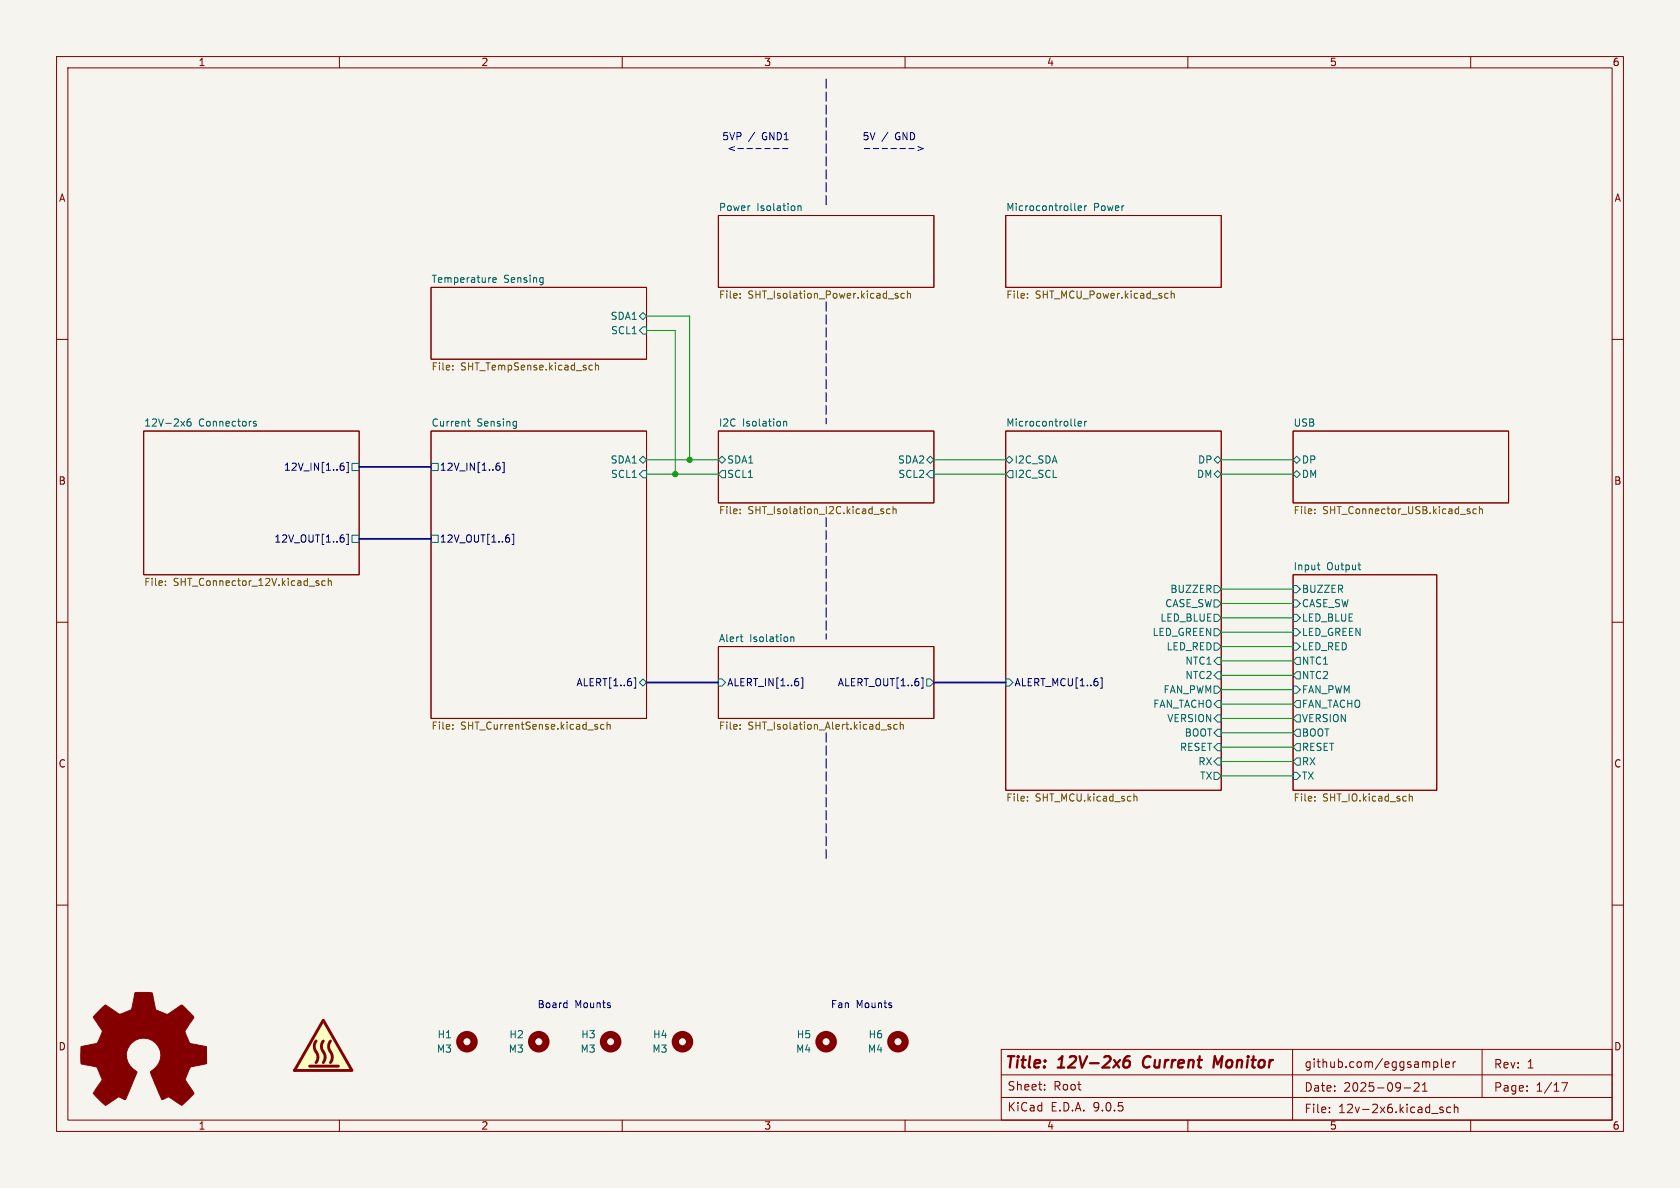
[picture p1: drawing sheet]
<svg xmlns="http://www.w3.org/2000/svg" width="297mm" height="210mm" viewBox="0 0 297 210" stroke-linecap="round" stroke-linejoin="round" font-family="sans-serif">
<path d="M0 0h297v210h-297z" fill="#f5f4ef" stroke="#f5f4ef" stroke-width=".18"/>
<g fill="none" stroke="#840000" stroke-width=".18">
<path d="M10 10h277v190h-277zM12 12h273v186h-273zM60 10v2M110 10v2M160 10v2M210 10v2M260 10v2M127 38.1h38.1v12.7h-38.1zM177.8 38.1h38.1v12.7h-38.1zM76.2 50.8h38.1v12.7h-38.1zM10 60h2M25.4 76.2h38.1v25.4h-38.1z"/>
<path d="M76.2 76.2h38.1v50.8h-38.1zM127 76.2h38.1v12.7h-38.1zM177.8 76.2h38.1v63.5h-38.1zM228.6 76.2h38.1v12.7h-38.1zM285 60h2M10 110h2M127 114.3h38.1v12.7h-38.1zM228.6 101.6h25.4v38.1h-25.4zM285 110h2M10 160h2M285 160h2M60 198v2"/>
<path d="M110 198v2M160 198v2M177 194h108M177 190h108M177 185.5h108v12.5h-108zM184.7 192.6v.1M184.7 191.8v.1M210 198v2M228.5 185.5v12.5M235 196.6v.1M235 195.8v.1M248.2 192.3h1.2"/>
<path d="M250 191.5l.6-.1 .2 .1 .1 .3-.9 1.1h.9M251.5 192.9h.8M251.5 191.8l.4-.4v1.5M253.5 187.7v1.5M253.5 187.8l.4-.1 .3 .3v.4l-.2 .2h-.5M254.8 187.2v1.3l.2 .2M255.1 195.8l-.4-.1-.2 .2 .1 .2 .5 .2v.3h-.6M255.5 188.2l.8-.2-.1-.2-.4-.1-.3 .2 .1 .7h.6M256.5 195.8l-.5-.1-.3 .3v.4l.2 .2h.6M256.9 187.7v1M257.1 195.8l.2-.1 .4 .1v.9M257.1 195.2v1.5"/>
<path d="M257.3 187.7l-.3 .1-.1 .2M260 198v2M262 185.5v8.5M270 192.8v.1M270 192v.1M276.1 191.4h1l-.6 1.5"/>
</g>
<path d="M198.7 187.7a.64 .64 0 0 1 1 0v.6a.66 .66 0 0 1-1 .3M199.7 186.7a.81 .81 0 0 0-.9 .5M202.3 187a1.27 1.27 0 0 0 0 1.6M216.1 186.7l-.8 1.4-.5-1.4-.3 2" fill="none" stroke="#840000" stroke-width=".4"/>
<g fill="none" stroke="#000084" stroke-width=".18">
<path d="M60.4 82.3h.2l.3 .3-.1 .4-.4 .1M60.5 94.6h.2M60.6 95l.3 .3v.3l-.3 .2M60.7 81.9h-.3M61.3 94.4h.3v1.9h-.3M61.3 81.7h.3v1.9h-.3M87.9 82.3h.3l.2 .3-.1 .4-.4 .1M88.3 81.9h-.4M88.8 81.7h.3v1.9h-.3M89.7 94.6h.3M89.9 95l.2 .3v.3l-.2 .2M90.5 94.4h.3v1.9h-.3"/>
<path d="M112.1 119.8h.3v1.9h-.3M141.6 119.8h.3v1.9h-.3M162.9 119.8h.3v1.9h-.3M194.5 119.8h.3v1.9h-.3"/>
</g>
<g fill="none" stroke="#006464" stroke-width=".18">
<path d="M141.1 36.4v.8M141.1 36.5l.2-.1h.3v.8M190 37l.2 .2M190.6 36.8l.6-.1-.1-.3h-.3l-.2 .2 .1 .6h.4M191.7 36.4v.8M192.1 36.4l-.4 .2M87.1 49.5l.6-.1v-.3h-.4l-.2 .2 .1 .6h.5M95.9 49.1h.1M96 49.1v1l-.1 .2M96 49.9h-.1M113 55.9l.7-.7 .6 .7-.6 .6zM113.7 57.8h.6v1.3h-.6l-.7-.7z"/>
<path d="M32 74.5l.6 .8M32.6 74.5l-.6 .8M33.7 74.1h-.4a.86 .86 0 0 0 0 1.2l.4-.1 .1-.4-.3-.3h-.2l-.2 .3M45.3 74.5h-.3l-.2 .2 .1 .1 .4 .2v.3h-.5M82.7 74.5h.4M82.8 74.1v1l.3 .2M91.2 74.5h.1M91.3 74.5v1l-.1 .2M91.3 75.3h-.1M138.5 74.6l.2-.1h.3l.1 .8M138.5 74.5v.8M190 75.1l.2 .2"/>
<path d="M190.6 74.9l.6-.1-.1-.3h-.3l-.2 .2 .1 .6h.4M191.7 74.5v.8M192.1 74.5l-.4 .2M62.2 81.9h1.3v1.3h-1.3zM62.2 94.6h1.3v1.3h-1.3zM76.2 94.6h1.3v1.3h-1.3zM76.2 81.9h1.3v1.3h-1.3zM113 81.3l.7-.7 .6 .7-.6 .6zM113.7 83.2h.6v1.3h-.6l-.7-.7zM127 81.3l.6-.7 .7 .7-.7 .6zM127.6 83.2h.7v1.3h-.7l-.6-.7zM163.8 81.3l.7-.7 .6 .7-.6 .6z"/>
<path d="M164.5 83.2h.6v1.3h-.6l-.7-.7zM177.8 81.3l.6-.7 .7 .7-.7 .6zM178.4 83.2h.7v1.3h-.7l-.6-.7zM214.6 81.3l.7-.7 .6 .7-.6 .6zM214.6 83.8l.7-.6 .6 .6-.6 .7zM228.6 81.3l.6-.7 .7 .7-.7 .6zM228.6 83.8l.6-.6 .7 .6-.7 .7zM232.9 99.9h.5M240.1 99.9h.5M130.8 112.6h.5M131.2 113.4h.1M139.8 112.7l.2-.1h.3v.8"/>
<path d="M139.8 112.6v.8M214.6 103.5h.7l.6 .6-.6 .7h-.7zM214.6 106h.7l.6 .7-.6 .6h-.7zM214.6 108.6h.7l.6 .6-.6 .7h-.7zM214.6 111.1h.7l.6 .7-.6 .6h-.7zM214.6 113.7h.7l.6 .6-.6 .6h-.7zM215.3 116.2h.6v1.3h-.6l-.7-.7zM215.3 118.7h.6v1.3h-.6l-.7-.6zM228.6 103.5h.6l.7 .6-.7 .7h-.6zM228.6 106h.6l.7 .7-.7 .6h-.6zM228.6 108.6h.6l.7 .6-.7 .7h-.6zM228.6 111.1h.6l.7 .7-.7 .6h-.6z"/>
<path d="M228.6 113.7h.6l.7 .6-.7 .6h-.6zM229.2 116.2h.7v1.3h-.7l-.6-.7zM229.2 118.7h.7v1.3h-.7l-.6-.6zM233.1 100.7h.3M240.4 100.7h.2M113 120.7l.7-.7 .6 .7-.6 .6zM127 120h.6l.7 .7-.7 .6h-.6zM163.8 120h.7l.6 .7-.6 .6h-.7zM177.8 120h.6l.7 .7-.7 .6h-.6zM214.6 121.3h.7l.6 .6-.6 .7h-.7zM214.6 136.5h.7l.6 .7-.6 .6h-.7zM215.3 126.4h.6v1.2h-.6l-.7-.6z"/>
<path d="M215.3 128.9h.6v1.3h-.6l-.7-.7zM215.3 131.4h.6v1.3h-.6l-.7-.6zM215.3 123.8h.6v1.3h-.6l-.7-.6zM215.3 134h.6v1.3h-.6l-.7-.7zM228.6 121.3h.6l.7 .6-.7 .7h-.6zM228.6 136.5h.6l.7 .7-.7 .6h-.6zM229.2 126.4h.7v1.2h-.7l-.6-.6zM229.2 128.9h.7v1.3h-.7l-.6-.7zM229.2 131.4h.7v1.3h-.7l-.6-.6zM229.2 123.8h.7v1.3h-.7l-.6-.6zM229.2 134h.7v1.3h-.7l-.6-.7z"/>
</g>
<g fill="none" stroke="#725600" stroke-width=".18">
<path d="M130.8 51.9v.1M130.8 52.6v.1M158.7 51.9h-.3l-.2 .1 .1 .2 .4 .1v.3h-.5M159.9 51.9h-.4l-.2 .2 .1 .5h.5M160.4 52l.2-.1h.3l.1 .8M160.4 51.4v1.3M181.6 52.6v.1M181.6 51.9v.1M206.4 51.9h.1M206.5 52.6l-.1 .1M207 52l.2-.1h.3l.1 .8M207 51.4v1.3"/>
<path d="M80 64.6v.1M80 65.3v.1M104.2 65.3h.5M104.2 64.6h.5M105.3 64.7l.1-.1h.4v.8M105.3 64.1v1.3M130.8 90v.1M130.8 90.7v.1M155.9 90.4h.3v.2l-.1 .2h-.3M155.9 90h.3M157.3 90h-.3l-.3 .2 .2 .5h.4M157.9 90.1l.2-.1h.3v.8"/>
<path d="M157.9 89.5v1.3M232.4 90v.1M232.4 90.7v.1M261 90h-.4l-.2 .2 .1 .5h.5M261.5 90.1l.2-.1h.3l.1 .8M261.5 89.5v1.3M29.2 103.4v.1M29.2 102.7v.1M56.2 103.1l.2 .2-.2 .2M56.2 102.7h.1M57.5 102.7h-.4l-.2 .2 .1 .5h.5M58 102.8l.2-.1h.3l.1 .8"/>
<path d="M58 102.2v1.3M80 128.8v.1M80 128.1v.1M106.8 128.1h-.4l-.2 .2 .1 .5h.5M107.3 128.2l.2-.1h.3l.1 .8M107.3 127.6v1.3M130.8 128.8v.1M130.8 128.1v.1M157.5 128.1h-.3l-.2 .1v.2l.5 .1v.3h-.5M158.6 128.1h-.4l-.2 .2 .1 .5h.5M159.2 128.2l.1-.1h.3l.1 .8M159.2 127.6v1.3"/>
<path d="M181.6 140.8v.1M181.6 141.5v.1M200.5 140.9l.1-.1h.3l.1 .8M200.5 140.3v1.3M232.4 141.5v.1M232.4 140.8v.1M249.1 140.3v1.3M249.1 140.9l.2-.1h.3l.1 .8"/>
</g>
<path d="M17.5 178.7l1.2-1.1 2.3 1.6a4.7 4.7 0 0 0 2.2-.7l.7-3h2.9a.92 .92 0 0 1 .3 1l.4 2 2.1 .8 2.4-1.6a.97 .97 0 0 1 .9 .6l1.4 1.5-1.6 2.4v.2l.2 .6 .7 1.5 2.9 .5v3l-2.8 .6-1 2.3 1.6 2.3-1.5 1.6a.81 .81 0 0 1-.8 .6l-2.2-1.5-1.2 .5-2-4.9a3.1 3.1 0 0 0 1.7-3.4 3.1 3.1 0 0 0-2.9-2.6 3.1 3.1 0 0 0-3 2.4 3.1 3.1 0 0 0 1.7 3.5l.1 .1-2 4.9-1.1-.5a3.5 3.5 0 0 0-1.6 1l-.9 .5-2-2a.93 .93 0 0 1 .4-.9l1.1-1.6-.9-2.1a3.7 3.7 0 0 0-1.9-.5l-1-.3v-2.9a.87 .87 0 0 1 .9-.3l2-.4 .6-1.4a.82 .82 0 0 0 .1-1.1l-1.4-2.1z" fill="#840000" stroke="#840000" stroke-width=".18"/>
<g fill="none" stroke="#840000" stroke-width="1.3">
<circle cx="82.5" cy="184.1" r="1.27"/>
<circle cx="95.2" cy="184.1" r="1.27"/>
<circle cx="107.9" cy="184.1" r="1.27"/>
<circle cx="120.6" cy="184.1" r="1.27"/>
<circle cx="146" cy="184.1" r="1.27"/>
<circle cx="158.7" cy="184.1" r="1.27"/>
</g>
<path d="M57.1 180.3l5.1 8.9h-10.1z" fill="#ffffc2"/>
<path d="M54.7 188.5h5.1M55.9 184a1.79 1.79 0 0 0 .2 2.3l.1 .8-.3 .7M57.1 180.3l5.1 8.9h-10.1zM57.2 184a1.79 1.79 0 0 0 .2 2.3l.1 .8-.4 .7M58.4 184a1.79 1.79 0 0 0 .2 2.3l.1 .8-.3 .7" fill="none" stroke="#840000" stroke-width=".51"/>
<path d="M146 14v22.8M146 53.3v21.6M146 91.4v21.6M146 129.5v22.9" fill="none" stroke="#0000c2" stroke-width=".18" stroke-dasharray="1.7 .6"/>
<path d="M63.5 95.3h12.7M63.5 82.6h12.7M114.3 120.7h12.7M165.1 120.7h12.7" fill="none" stroke="#000084" stroke-width=".3"/>
<g fill="none" stroke="#009600" stroke-width=".18">
<path d="M114.3 55.9h7.6v25.4M114.3 58.4h5.1v25.4M114.3 81.3h12.7M114.3 83.8h12.7M165.1 81.3h12.7M165.1 83.8h12.7M215.9 81.3h12.7M215.9 83.8h12.7M215.9 119.4h12.7M215.9 116.8h12.7M215.9 114.3h12.7M215.9 106.7h12.7"/>
<path d="M215.9 104.1h12.7M215.9 109.2h12.7M215.9 111.8h12.7M215.9 129.5h12.7M215.9 132.1h12.7M215.9 121.9h12.7M215.9 134.6h12.7M215.9 127h12.7M215.9 137.2h12.7M215.9 124.5h12.7"/>
</g>
<g fill="none" stroke="#0000c2" stroke-width=".18">
<path d="M129.9 25.9l-1 .4 1 .3M130.5 26.3h.9M132 26.3h1M133.6 26.3h1M135.2 26.3h1M136.8 26.3h.9M138.3 26.3h1M152.8 26.3h1M154.4 26.3h.9M155.9 26.3h1M157.5 26.3h1M159.1 26.3h1"/>
<path d="M160.7 26.3h.9M162.2 25.9l1 .4-1 .3M100.1 177.3h.1M100.2 176.9v1.2M100.2 178.1h-.1"/>
</g>
<g fill="#009600" stroke="#009600" stroke-width=".18">
<circle cx="121.9" cy="81.3" r=".46"/>
<circle cx="119.4" cy="83.8" r=".46"/>
</g>
<g font-size="2.8" fill="#840000">
<text x="177.5" y="189.4">Title:</text>
<text x="187.2" y="189.4">12V-2x6</text>
<text x="202.9" y="189.4">Current</text>
<text x="216.2" y="189.4">Monitor</text>
</g>
<g font-size="2.1" fill="#840000">
<text x="230.5" y="189">github.com/eggsampler</text>
<text x="264" y="189.1">Rev:</text>
<text x="269.9" y="189.1">1</text>
<text x="178" y="196.7">KiCad</text>
<text x="178" y="193">Sheet:</text>
<text x="185.7" y="196.7">E.D.A.</text>
<text x="186.2" y="193">Root</text>
<text x="193.3" y="196.7">9.0.5</text>
<text x="230.5" y="193.2">Date:</text>
<text x="230.5" y="197">File:</text>
<text x="236.6" y="197">12v-2x6.kicad_sch</text>
<text x="237.5" y="193.2">2025-09-21</text>
<text x="264" y="193.2">Page:</text>
<text x="271.5" y="193.2">1/17</text>
</g>
<g font-size="1.8" fill="#840000">
<text x="35" y="11.9">1</text>
<text x="85" y="11.9">2</text>
<text x="135" y="11.9">3</text>
<text x="185" y="11.9">4</text>
<text x="235" y="11.9">5</text>
<text x="285" y="11.9">6</text>
<text x="10.3" y="35.9">A</text>
<text x="285.3" y="35.9">A</text>
<text x="10.3" y="85.9">B</text>
<text x="285.3" y="85.9">B</text>
<text x="10.3" y="135.9">C</text>
<text x="285.3" y="135.9">C</text>
<text x="10.3" y="185.9">D</text>
<text x="285.3" y="185.9">D</text>
<text x="35" y="199.9">1</text>
<text x="85" y="199.9">2</text>
<text x="135" y="199.9">3</text>
<text x="185" y="199.9">4</text>
<text x="235" y="199.9">5</text>
<text x="285" y="199.9">6</text>
</g>
<g font-size="1.8" fill="#0000c2">
<text x="127.6" y="25">5VP</text>
<text x="132.3" y="25">/</text>
<text x="134.8" y="25">GND1</text>
<text x="152.4" y="25">5V</text>
<text x="155.9" y="25">/</text>
<text x="158.4" y="25">GND</text>
<text x="94.9" y="178.4">Board</text>
<text x="101.6" y="178.4">Mounts</text>
<text x="146.8" y="178.4">Fan</text>
<text x="151.4" y="178.4">Mounts</text>
</g>
<g font-size="1.8" fill="#006464">
<text x="127" y="37.4">Power</text>
<text x="133.8" y="37.4">Isolation</text>
<text x="177.8" y="37.4">Microcontroller</text>
<text x="193.3" y="37.4">Power</text>
<text x="76.2" y="50.1">Temperature</text>
<text x="89" y="50.1">Sensing</text>
<text x="107.9" y="56.7">SDA1</text>
<text x="107.9" y="59.3">SCL1</text>
<text x="25.4" y="75.5">12V-2x6</text>
<text x="35.1" y="75.5">Connectors</text>
<text x="76.2" y="75.5">Current</text>
<text x="84.3" y="75.5">Sensing</text>
<text x="127" y="75.5">I2C</text>
<text x="131.3" y="75.5">Isolation</text>
<text x="177.8" y="75.5">Microcontroller</text>
<text x="228.6" y="75.5">USB</text>
<text x="107.9" y="82.1">SDA1</text>
<text x="128.5" y="82.1">SDA1</text>
<text x="158.7" y="82.1">SDA2</text>
<text x="179.3" y="82.1">I2C_SDA</text>
<text x="211.7" y="82.1">DP</text>
<text x="230.1" y="82.1">DP</text>
<text x="107.9" y="84.7">SCL1</text>
<text x="128.5" y="84.7">SCL1</text>
<text x="158.7" y="84.7">SCL2</text>
<text x="179.3" y="84.7">I2C_SCL</text>
<text x="211.5" y="84.7">DM</text>
<text x="230.1" y="84.7">DM</text>
<text x="228.6" y="100.9">Input</text>
<text x="234.5" y="100.9">Output</text>
<text x="205.9" y="107.5">CASE_SW</text>
<text x="206.8" y="105">BUZZER</text>
<text x="230.1" y="105">BUZZER</text>
<text x="230.1" y="107.5">CASE_SW</text>
<text x="127" y="113.6">Alert</text>
<text x="132.5" y="113.6">Isolation</text>
<text x="203.7" y="112.6">LED_GREEN</text>
<text x="205" y="110.1">LED_BLUE</text>
<text x="230.1" y="110.1">LED_BLUE</text>
<text x="230.1" y="112.6">LED_GREEN</text>
<text x="206.1" y="115.2">LED_RED</text>
<text x="209.5" y="117.7">NTC1</text>
<text x="230.1" y="115.2">LED_RED</text>
<text x="230.1" y="117.7">NTC1</text>
<text x="203.8" y="125.3">FAN_TACHO</text>
<text x="205.6" y="122.8">FAN_PWM</text>
<text x="209.5" y="120.2">NTC2</text>
<text x="230.1" y="120.2">NTC2</text>
<text x="230.1" y="122.8">FAN_PWM</text>
<text x="230.1" y="125.3">FAN_TACHO</text>
<text x="206.3" y="127.9">VERSION</text>
<text x="209.3" y="130.4">BOOT</text>
<text x="230.1" y="127.9">VERSION</text>
<text x="230.1" y="130.4">BOOT</text>
<text x="208.5" y="132.9">RESET</text>
<text x="211.8" y="135.5">RX</text>
<text x="230.1" y="132.9">RESET</text>
<text x="230.1" y="135.5">RX</text>
<text x="212.1" y="138">TX</text>
<text x="230.1" y="138">TX</text>
<text x="77.3" y="183.7">H1</text>
<text x="90" y="183.7">H2</text>
<text x="102.7" y="183.7">H3</text>
<text x="115.4" y="183.7">H4</text>
<text x="140.8" y="183.7">H5</text>
<text x="153.5" y="183.7">H6</text>
<text x="77.1" y="186.3">M3</text>
<text x="89.8" y="186.3">M3</text>
<text x="102.5" y="186.3">M3</text>
<text x="115.2" y="186.3">M3</text>
<text x="140.6" y="186.3">M4</text>
<text x="153.3" y="186.3">M4</text>
</g>
<g font-size="1.8" fill="#725600">
<text x="127" y="53.1">File:</text>
<text x="132.2" y="53.1">SHT_Isolation_Power.kicad_sch</text>
<text x="177.8" y="53.1">File:</text>
<text x="183" y="53.1">SHT_MCU_Power.kicad_sch</text>
<text x="76.2" y="65.8">File:</text>
<text x="81.4" y="65.8">SHT_TempSense.kicad_sch</text>
<text x="127" y="91.2">File:</text>
<text x="132.2" y="91.2">SHT_Isolation_I2C.kicad_sch</text>
<text x="228.6" y="91.2">File:</text>
<text x="233.8" y="91.2">SHT_Connector_USB.kicad_sch</text>
<text x="25.4" y="103.9">File:</text>
<text x="30.6" y="103.9">SHT_Connector_12V.kicad_sch</text>
<text x="76.2" y="129.3">File:</text>
<text x="81.4" y="129.3">SHT_CurrentSense.kicad_sch</text>
<text x="127" y="129.3">File:</text>
<text x="132.2" y="129.3">SHT_Isolation_Alert.kicad_sch</text>
<text x="177.8" y="142">File:</text>
<text x="183" y="142">SHT_MCU.kicad_sch</text>
<text x="228.6" y="142">File:</text>
<text x="233.8" y="142">SHT_IO.kicad_sch</text>
</g>
<g font-size="1.8" fill="#000084">
<text x="50.1" y="83.4">12V_IN[1..6]</text>
<text x="77.7" y="83.4">12V_IN[1..6]</text>
<text x="48.4" y="96.1">12V_OUT[1..6]</text>
<text x="77.7" y="96.1">12V_OUT[1..6]</text>
<text x="101.8" y="121.5">ALERT[1..6]</text>
<text x="128.5" y="121.5">ALERT_IN[1..6]</text>
<text x="148" y="121.5">ALERT_OUT[1..6]</text>
<text x="179.3" y="121.5">ALERT_MCU[1..6]</text>
</g>
</svg>
